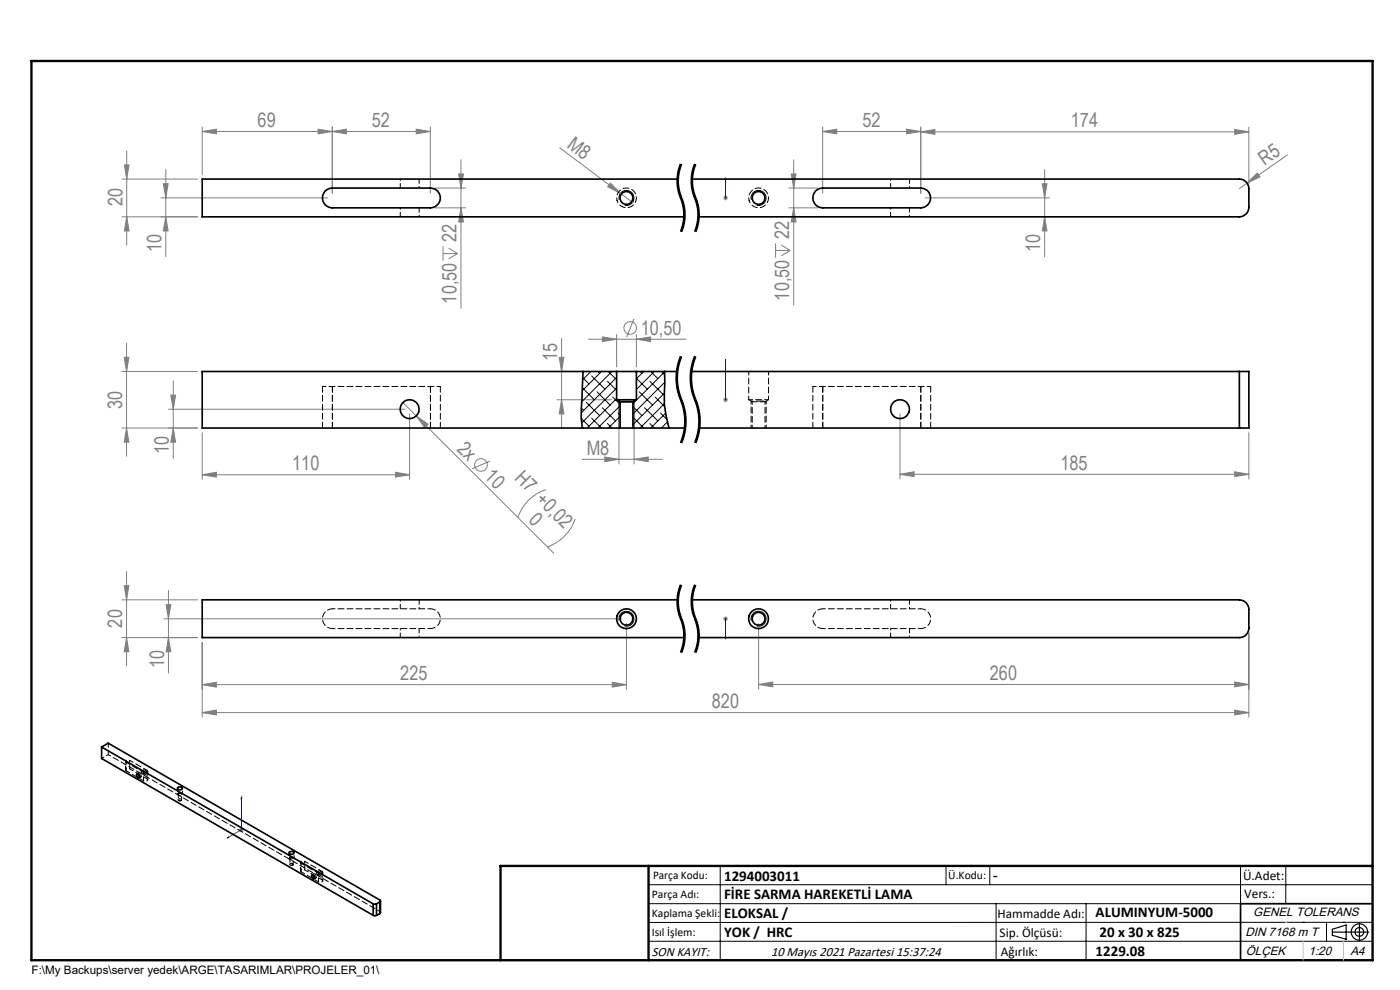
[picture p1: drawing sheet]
<svg xmlns="http://www.w3.org/2000/svg" width="297mm" height="210mm" viewBox="0 0 297 210" stroke-linecap="round" stroke-linejoin="round" font-family="sans-serif">
<g fill="none" stroke="#808080" stroke-width=".21">
<path d="M25.9 38h16M26.4 35h1l-.5 3zM26.9 32v20M34.6 39h1.1l-.5 3zM35.2 36v18.5M42.9 27.9l3-.5v1zM42.9 26.9v10.1M67.5 27.4l3 .5-3 .5zM70.5 27.9l3-.5v1zM70.5 26.9v14.1M88.3 27.4l3 .5-3 .5zM91.3 27.9h-48.4"/>
<path d="M91.3 26.9v14.1M92.3 39.9h6.5M97.3 36.9h1l-.5 3zM97.8 33.9v31.5M118.7 31.4l12.9 9.6M129.5 38.8l2.1 2.2-2.7-1.4zM167.4 39.9h6.1M167.9 36.9h1l-.5 3zM168.4 33.9v30.8M174.5 27.9l3-.5v1zM174.5 27.9h20.8M174.5 26.9v14.1"/>
<path d="M192.3 27.4l3 .5-3 .5zM195.3 28l3-.5v1zM195.3 28h69.6M195.3 26.9v14.1M221.1 39h1l-.5 3zM221.6 36v18.5M261.9 27.5l3 .5-3 .5zM264.5 38.8l2.2-2.1 .6 .8zM264.5 38.8l-1.6 1.2M264.9 27v12M273.1 32.9l-8.6 5.9M25.9 46h16"/>
<path d="M26.9 46l.5 3h-1zM34.1 42h35.4M35.2 46l.5 3h-1.1zM92.3 44.1h6.5M94 52.2v3.1M94 53.8h3M95.2 52.6l1.8 1.2M97 53.8l-1.8 1.1M97.8 44.1l.5 3h-1zM131.6 41l2.6 2M153.4 42h1M153.6 41.6l.7 .7"/>
<path d="M153.9 41.5v1M154.3 41.6l-.7 .7M164.5 51.6v3.1M164.5 53.1h3.1M165.8 52l1.8 1.1M167.4 44.1h6.1M167.6 53.1l-1.8 1.2M168.4 44.1l.5 3h-1zM196.3 42h26.3M221.6 46l.5 3h-1zM25.9 78.8h16M26.4 75.8h.9l-.5 3z"/>
<path d="M26.8 72.8v24M118.6 75.8h1l-.5 3zM119.1 71.7v19.1M124.8 72h20.8M127.8 71.5l3 .5-3 .5zM130.8 71v6.8M134.5 67.7l-1.6 3.8M135 72l3-.5v1zM135 71v6.8M25.9 90.8h16M26.8 90.8l.5 3h-.9zM35.7 86.8h50.2"/>
<path d="M36.2 83.8h1.1l-.5 3zM36.8 80.8v16.5M36.8 90.8l.5 3h-1.1zM42.9 91.8v9.9M85.5 85.4l2.8 2.8M86.9 87.8v13.9M88.3 88.2l2.5 1.8-.7 .7zM88.3 88.2l29.2 29.2M103.9 97.8l-3.7 1.6M118.1 84.8h11.7M119.1 84.8l.5 3h-1zM123.5 97.4h17"/>
<path d="M128.3 96.9l3 .5-3 .5zM131.3 85.8v12.6M134.5 97.4l3-.5v1zM134.5 85.8v12.6M153.4 84.8h1M153.6 84.4l.7 .8M153.9 84.3v1M154.3 84.4l-.7 .8M190.9 87.8v13.8M264.9 91.8v9.8M42.9 100.7l3-.5v1zM42.9 100.7h44"/>
<path d="M83.9 100.2l3 .5-3 .5zM115.8 103.8a9.2 9.2 0 0 0-5.9 6M122 110.1a9.6 9.6 0 0 1-5.9 5.9M190.9 100.6l3-.5v1zM190.9 100.6h74M261.9 100.1l3 .5-3 .5zM25.9 135.2h16M25.9 127.2h16M26.4 124.2h.9l-.5 3zM26.8 135.2l.5 3h-.9zM26.8 121.2v20M34.7 131.3h97.2"/>
<path d="M35.2 128.3h1l-.5 3zM35.7 135.2l.5 3h-1zM35.7 125.3v17.5M42.9 136.3v15.8M132.9 132.2v14.1M153.4 131.3h1M153.6 130.9l.7 .7M153.9 130.8v1M154.3 130.9l-.7 .7M160.9 132.2v14M264.9 134.3v17.8M42.9 145.2l3-.5v1.1z"/>
<path d="M42.9 151.2l3-.6v1.1zM42.9 145.2h90M42.9 151.2h222M129.9 144.7l3 .5-3 .6zM160.9 145.2l3-.5v1zM160.9 145.2h104M261.9 144.7l3 .5-3 .5zM261.9 150.6l3 .6-3 .5zM50.7 176h1.1M50.9 175.6l.7 .7M51.2 175.5v1M51.6 175.6l-.7 .7"/>
<circle cx="133.7" cy="69.6" r="1.34"/>
<circle cx="102" cy="98.6" r="1.34"/>
</g>
<g fill="none" stroke="#000" stroke-width=".21">
<path d="M143.6 38.2l.3 2.6a10.7 10.7 0 0 1 .9 6.7l-.1 .4M143.8 36.4l-.2 1.8M144.1 39.9v.4M144.2 35.1l-.4 1.3M144.3 34.7l-.1 .4M144.5 34.8a9.7 9.7 0 0 0 .3 8 9.3 9.3 0 0 1-.3 6.3M144.6 34.9l-.6 2.4 .1 2.6M146.6 38.2l.3 2.6a10.8 10.8 0 0 1 1 6.2l-.2 .9M146.8 36.4l-.2 1.8M147.1 39.9v.4M147.2 35.1l-.4 1.3M147.3 34.7l-.1 .4"/>
<path d="M147.5 34.8a9.7 9.7 0 0 0 .3 8 9.3 9.3 0 0 1-.3 6.3M147.6 34.9l-.6 2.4 .1 2.6M131.3 42.4a1.6 1.6 0 0 1 1.4-2 1.6 1.6 0 0 1 1.8 1.7 1.6 1.6 0 0 1-2 1.4M144.1 40.3l.4 1.2M144.5 41.5l.6 1.6 .3 1.8M144.7 47.9l-.4 1.2M145.4 44.9a9.5 9.5 0 0 1-.8 4.3M147.1 40.3l.4 1.2M147.5 41.5l.6 1.6 .3 1.8M147.7 47.9l-.4 1.2M148.4 44.9a9.5 9.5 0 0 1-.8 4.3M159.4 42.4a1.6 1.6 0 0 1 1.4-2 1.6 1.6 0 0 1 1.7 1.7 1.6 1.6 0 0 1-2 1.4"/>
<path d="M143.7 79.9a11.7 11.7 0 0 0 .9 4.6M144.3 75.5a12.2 12.2 0 0 0-.7 6.9M144.5 76.1l-.6 1.9-.2 2M144.5 75.6a11.9 11.9 0 0 0-.2 8.7 12 12 0 0 1 .2 9.7M144.6 75.7l-.1 .4M146.7 79.9l.4 3 .9 2.8M147.3 75.5a12.1 12.1 0 0 0-.7 6.9M147.5 76.1l-.6 1.9-.2 2M147.5 75.6a12.4 12.4 0 0 0 .3 10.1 11.9 11.9 0 0 1-.3 8.3M147.6 75.7l-.1 .4M131.3 90.8v-5.7h3.2v5.7M143.6 82.4l.9 2.9"/>
<path d="M144.5 85.3l.5 1.9 .2 1.9M144.6 84.5v.2zM144.6 84.7a12.1 12.1 0 0 1 .8 6.9M145.2 89.1l-.2 2.5-.7 2.3M145.4 91.6l-.8 2.4M146.6 82.4l.9 2.9M147.5 85.3l.5 1.9 .2 1.9M148 93.1l-.4 .9M148 85.7l.6 2.9-.2 3M148.2 89.1l-.2 2.5-.7 2.3M148.4 91.6l-.4 1.5M131.3 131.7a1.6 1.6 0 0 1 1.4-2 1.6 1.6 0 0 1 1.8 1.7 1.6 1.6 0 0 1-2 1.4"/>
<path d="M143.9 125.2a10.7 10.7 0 0 0 .8 7.3M144 124.8l-.1 .4M144.3 124l-.3 .8M144.4 124.9a9.1 9.1 0 0 0 .2 6.1M144.5 124.1a9.7 9.7 0 0 0 .3 7.9 9.3 9.3 0 0 1-.3 6.4M144.6 131v.2zM144.6 131.2a9.5 9.5 0 0 1 0 7.3M144.6 124.1l-.2 .8M144.7 132.5a9.2 9.2 0 0 1-.4 5.8M146.9 125.2a10.7 10.7 0 0 0 .8 7.3M147 124.8l-.1 .4M147.3 124l-.3 .8"/>
<path d="M147.4 124.9a9.7 9.7 0 0 0 .6 7.1 9.5 9.5 0 0 1-.4 6.5M147.5 124.1a9.7 9.7 0 0 0 .3 7.9 9.3 9.3 0 0 1-.3 6.4M147.6 124.1l-.2 .8M147.7 132.5a9.1 9.1 0 0 1-.4 5.8M159.4 131.7a1.6 1.6 0 0 1 1.4-2 1.6 1.6 0 0 1 1.7 1.7 1.6 1.6 0 0 1-2 1.4M137.6 187.7h153.6M137.6 191.7h153.6M137.6 199.7h153.6M152.8 183.7v20M200.7 183.7v4M210 183.7v4M211.3 191.7v12"/>
<path d="M230.4 191.7v12M263.2 183.7v20M272.8 183.7v8M276.4 195.6h.1M281.4 195.6v4.1M285 195.6h.1M291.2 195.6l-153.6 .1"/>
</g>
<path d="M161.4 85.1h1.1M37.9 169.8a.31 .31 0 0 0 .4 .1 .31 .31 0 0 0 .1-.4 .31 .31 0 0 0-.4-.1 .31 .31 0 0 0-.1 .4M61.6 183.5a.31 .31 0 0 0 .4 .1 .31 .31 0 0 0 .1-.4 .31 .31 0 0 0-.4-.1 .31 .31 0 0 0-.1 .4" fill="none" stroke="#000" stroke-width=".21" stroke-dasharray="1.3 .6" stroke-dashoffset=".6" stroke-linecap="butt"/>
<path d="M159.3 85.1h1.6" fill="none" stroke="#000" stroke-width=".21" stroke-dasharray="1.3 .6" stroke-dashoffset=".8" stroke-linecap="butt"/>
<path d="M144.5 75.6a11.9 11.9 0 0 0 0 9.2M147.5 75.6a11.9 11.9 0 0 0 0 9.2M144.5 84.8a11.9 11.9 0 0 1 0 9.2M147.5 84.8a11.9 11.9 0 0 1 0 9.2" fill="none" stroke="#000" stroke-width=".21" stroke-dasharray="6.3 1.3 1.3 1.3" stroke-dashoffset="3.5" stroke-linecap="butt"/>
<path d="M144.5 34.8a9.3 9.3 0 0 0 0 7.2M147.5 34.8a9.3 9.3 0 0 0 0 7.2M144.5 42a9.3 9.3 0 0 1 0 7.1M147.5 42a9.3 9.3 0 0 1 0 7.1M144.5 124.1a9.3 9.3 0 0 0 0 7.1M144.5 131.2a9.3 9.3 0 0 1 0 7.2M147.5 124.1a9.3 9.3 0 0 0 0 7.1M147.5 131.2a9.3 9.3 0 0 1 0 7.2" fill="none" stroke="#000" stroke-width=".21" stroke-dasharray="6.3 1.3 1.3 1.3" stroke-dashoffset="4.6" stroke-linecap="butt"/>
<g fill="none" stroke="#000" stroke-width=".25">
<path d="M282.6 197.7h7.8M282.6 197.1l3-.9v3l-3-.8zM288.4 195.8v3.8M106.2 203.7h185"/>
<circle cx="288.4" cy="197.7" r="1.74"/>
<circle cx="288.4" cy="197.7" r=".93"/>
</g>
<g fill="none" stroke="#00f" stroke-width=".21">
<path d="M153.9 37.7v.4v-.4M153.9 37.7v4.3M153.9 41.9v.2zM153.9 42h.1M153.9 76.2v.5v-.5M153.9 76.2v8.6M153.9 84.7v.2zM153.9 84.8h.1M153.9 131.3h.1M153.9 131.3v4.2M153.9 135.5v-.4v.4M153.9 131.2v.2z"/>
<path d="M48.2 177.8l.3-.3v.2zM51.2 169v7l-3 1.8M51.2 169l.1 .3-.1 .1z"/>
</g>
<path d="M159.3 85.1v5.7M162.5 90.8v-5.7" fill="none" stroke="#000" stroke-width=".21" stroke-dasharray="1.3 .6" stroke-dashoffset=".6"/>
<path d="M160.9 85.1h.5" fill="none" stroke="#000" stroke-width=".21" stroke-dasharray="1.3 .6"/>
<path d="M291.2 191.7h-28v12" fill="none" stroke="#000" stroke-width=".35"/>
<path d="M6.7 12.9h284.5v190.8h-284.5zM137.6 183.7v20M291.2 183.7h-185v20" fill="none" stroke="#000" stroke-width=".5"/>
<path d="M276.4 199.7v4M285 199.7v4" fill="none" stroke="#c0c0c0" stroke-width=".21"/>
<path d="M272.8 195.6h.1" fill="none" stroke="#c0c0c0" stroke-width=".25"/>
<g fill="#00f">
<path d="M153.9 84.7v.2zM153.9 76.2v.5z"/>
<path d="M48.2 177.8l.3-.1v-.2zM51.2 169v.4l.1-.1zM153.9 135.1v.4zM153.9 131.2v.2z"/>
<path d="M153.9 37.7v.4zM153.9 41.9v.2z"/>
</g>
<g fill="#808080">
<path d="M129.5 38.8l2.1 2.2-2.7-1.4z"/>
<path d="M264.5 38.8l2.2-2.1 .6 .8z"/>
<path d="M88.3 88.2l2.5 1.8-.7 .7z"/>
<path d="M83.9 100.2l3 .5-3 .5zM42.9 100.7l3-.5v1zM134.5 97.4l3-.5v1zM128.3 96.9l3 .5-3 .5zM67.5 27.4l3 .5-3 .5zM42.9 27.9l3-.5v1zM192.3 27.4l3 .5-3 .5zM174.5 27.9l3-.5v1z"/>
<path d="M127.8 71.5l3 .5-3 .5zM135 72l3-.5v1zM190.9 100.6l3-.5v1zM261.9 100.1l3 .5-3 .5zM42.9 145.2l3-.5v1.1zM129.9 144.7l3 .5-3 .6zM160.9 145.2l3-.5v1zM261.9 144.7l3 .5-3 .5zM42.9 151.2l3-.6v1.1zM261.9 150.6l3 .6-3 .5zM195.3 28l3-.5v1zM261.9 27.5l3 .5-3 .5z"/>
<path d="M70.5 27.9l3-.5v1zM88.3 27.4l3 .5-3 .5z"/>
<path d="M26.8 90.8l.5 3h-.9zM26.4 75.8h.9l-.5 3zM26.8 135.2l.5 3h-.9zM26.4 124.2h.9l-.5 3zM26.9 46l.5 3h-1zM26.4 35h1l-.5 3z"/>
<path d="M36.2 83.8h1.1l-.5 3zM36.8 90.8l.5 3h-1.1zM118.6 75.8h1l-.5 3zM119.1 84.8l.5 3h-1zM35.2 128.3h1l-.5 3zM35.7 135.2l.5 3h-1zM97.3 36.9h1l-.5 3zM97.8 44.1l.5 3h-1zM34.6 39h1.1l-.5 3zM35.2 46l.5 3h-1.1zM221.1 39h1l-.5 3zM221.6 46l.5 3h-1zM167.9 36.9h1l-.5 3zM168.4 44.1l.5 3h-1z"/>
</g>
<g fill="none" stroke="#000" stroke-width=".21">
<path d="M125.3 78.8l-1.7 1.7M125.5 79.8l2.8 2.7M126.8 78.8l.4 .4M127.6 78.8l-4.1 4.1M129 78.8l1.6 1.5M129.8 78.8l-6.4 6.4M135.8 78.8l.4 .4M136.6 78.8l-1.6 1.6M138 78.8l1.6 1.5M138.8 78.8l-3.8 3.8M140.3 78.8l.7 .7M141 78.9l-6.7 6.7"/>
<path d="M123.3 88.8l1.7 1.6M123.3 86.5l.5 .6M123.5 82.3l2.6 2.5M123.6 80.1l1.4 1.3M124.4 85.4l2.8 2.8M125.5 88.7l2.1 2.1M126.6 83.1l2.8 2.8M127.8 86.5l2.8 2.8M128.9 89.8l.9 1M128.9 80.9l1.9 1.9M130 84.2l1.6 1.6M130.8 84.6l-6.2 6.2"/>
<path d="M130.8 80.1l-7.5 7.5M130.8 82.3l-7.4 7.4M131.1 87.6l.5 .4M131.6 86.1l-4.8 4.7M131.6 90.5l-.3 .3M131.6 88.3l-2.6 2.5M134.3 86.2l1.9 2M134.5 88.7l2.1 2.1M135 84.7v.1M135 80.2l2.3 2.3M135.6 83.1l2.8 2.8M136.7 86.5l2.9 2.8"/>
<path d="M137.9 89.8l.9 1M137.9 80.9l2.8 2.8M139 84.2l2 2M140.1 87.6l1.4 1.4M140.9 83.4l-6.6 6.7M140.9 85.6l-5.1 5.2M141 81.1l-6.7 6.7M141.2 87.7l-3.2 3.1M141.6 89.5l-1.3 1.3"/>
</g>
<g fill="none" stroke="#000" stroke-width=".35">
<path d="M143.8 38h-100.9v8h102.3M146.8 38h116.1a2.05 2.05 0 0 1 2 2v4a2.05 2.05 0 0 1-2 2h-114.7M69 40.5l1-.5 .5-.1h20.8a2.1 2.1 0 0 1 2.1 2.1 2.1 2.1 0 0 1-2.1 2.1h-20.8a2.12 2.12 0 0 1-1.9-1.3 2.12 2.12 0 0 1 .4-2.3zM173 40.5l.5-.3 1-.3h20.8a2.1 2.1 0 0 1 2.1 2.1 2.1 2.1 0 0 1-2.1 2.1h-20.8a2.12 2.12 0 0 1-1.9-1.3 2.12 2.12 0 0 1 .4-2.3zM123.7 78.8l-.2 3.2a45.6 45.6 0 0 0 0 8.8M130.8 78.8h4.2M130.8 78.8h-87.9v12h88.7M130.8 78.8v6M135 78.8h8.6M135 78.8v6M141 78.8v2.3a22.6 22.6 0 0 0 .9 9.7M146.6 78.8h116.3"/>
<path d="M262.9 78.8h2v12h-2M262.9 78.8v12M130.8 84.8h4.2M130.8 84.8l.8 .5M131.6 85.3h2.7M131.6 90.8h2.7M131.6 85.3v5.5M134.3 90.8h11M134.3 85.3v5.5M135 84.8l-.7 .5M148.3 90.8h114.6M143.8 127.2h-100.9v8h102.3"/>
<path d="M146.8 127.2h116.1a2.05 2.05 0 0 1 2 2v4a1.99 1.99 0 0 1-2 2h-114.7M21.6 158.5l1.4-.9 57.6 33.4 .1 .2-.1 .1M21.6 158.5l57.6 33.2M21.6 158.5v2.4l57.6 33.3M29 164.2a.51 .51 0 0 1 .6 .2 .51 .51 0 0 1-.1 .6 .61 .61 0 0 1-.5-.8zM29.3 164.2l.4 .6M37.6 167.1a.53 .53 0 0 1 .6-.2 .53 .53 0 0 1 .4 .5l-.2 .1a.52 .52 0 0 1-.8-.4zM61.4 180.8l.2-.2a.39 .39 0 0 1 .5 0 .39 .39 0 0 1 .1 .5 .49 .49 0 0 1-.5 .1 .49 .49 0 0 1-.3-.4zM66.2 185.6h.1a.54 .54 0 0 1 .4 .3 .54 .54 0 0 1-.1 .6l-.2-.1a.58 .58 0 0 1-.2-.8zM66.4 185.6l.4 .6M79.2 191.7h.7M79.2 194.2h.7"/>
<path d="M79.2 191.7v2.5M79.9 191.7v2.5M80.6 191.3l-.7 .4M80.6 191.3v2.5M80.6 193.8l-.7 .4M80.7 191.1v2.5l-.1 .2"/>
<circle cx="132.9" cy="42" r="1.37"/>
<circle cx="160.9" cy="42" r="1.36"/>
<circle cx="86.9" cy="86.8" r="2"/>
<circle cx="190.9" cy="86.8" r="2"/>
<circle cx="132.9" cy="131.3" r="2.09"/>
<circle cx="132.9" cy="131.2" r="1.36"/>
<circle cx="160.9" cy="131.2" r="1.36"/>
<circle cx="160.9" cy="131.2" r="2.1"/>
</g>
<g fill="none" stroke="#000" stroke-width=".21" stroke-dasharray="1.3 .6" stroke-dashoffset=".4">
<path d="M158.8 84.8h4.2M158.8 84.8l.8 .4M162.3 85.2l.7-.4M23 157.6v2.5M27.5 161.3l3.7 2.1M27.5 163.1l3.7 2.1M30.5 163.8l-3.7-2.1M30.5 165.6l-3.7-2.1M64.6 182.7l3.7 2.1M64.6 184.5l3.7 2.1M67.6 185.3l-3.7-2.2M67.6 187.1l-3.7-2.2"/>
<path d="M80.6 190.9v2.4"/>
</g>
<path d="M159.6 85.2h2.7M70.5 133.3a2.1 2.1 0 0 1-2.1-2.1 2.1 2.1 0 0 1 2.1-2.1M91.3 129.1a2.1 2.1 0 0 1 2.1 2.1 2.1 2.1 0 0 1-2.1 2.1M174.5 133.3a2.1 2.1 0 0 1-2.1-2.1 2.1 2.1 0 0 1 2.1-2.1M195.3 129.1a2.1 2.1 0 0 1 2.1 2.1 2.1 2.1 0 0 1-2.1 2.1" fill="none" stroke="#000" stroke-width=".21" stroke-dasharray="1.3 .6" stroke-dashoffset=".2"/>
<g fill="none" stroke="#000" stroke-width=".21" stroke-dasharray="1.3 .6" stroke-dashoffset=".7">
<path d="M130.9 42.5a2.1 2.1 0 0 1 2.4-2.6 2.1 2.1 0 0 1 1.3 3.3 2.1 2.1 0 0 1-3.5-.2l-.2-.5M158.9 42.5a2.1 2.1 0 0 1 2.4-2.6 2.1 2.1 0 0 1 1.4 3.3 2.1 2.1 0 0 1-3.6-.2l-.2-.5M91.3 82h-20.8M159.6 85.2v5.6M162.3 90.8v-5.6M195.3 82h-20.8M70.5 129.1h20.8M91.3 133.3h-20.8M174.5 129.1h20.8M195.3 133.3h-20.8M23 160.1l57.6 33.2M26.8 161.7a.36 .36 0 0 1 0-.5 .36 .36 0 0 1 .5 0l.2 .1"/>
<path d="M26.8 163.5a.36 .36 0 0 1 0-.5 .36 .36 0 0 1 .5 0l.2 .1M31.2 163.4a.36 .36 0 0 1 0 .5 .36 .36 0 0 1-.5 0l-.2-.1M31.2 165.2a.36 .36 0 0 1 0 .5 .36 .36 0 0 1-.5 0l-.2-.1M63.9 183.1a.36 .36 0 0 1 0-.5 .36 .36 0 0 1 .5 0l.2 .1M63.9 184.9a.36 .36 0 0 1 0-.5 .36 .36 0 0 1 .5 0l.2 .1M68.3 184.8a.36 .36 0 0 1 0 .5 .36 .36 0 0 1-.5 0h-.2M68.3 186.6a.36 .36 0 0 1 0 .5 .36 .36 0 0 1-.5 0h-.2"/>
</g>
<g fill="none" stroke="#000" stroke-width=".21" stroke-dasharray="1.3 .6">
<path d="M68.4 82v8.8M70.5 82v8.8M91.3 82v8.8M93.4 90.8v-8.8M172.4 82v8.8M174.5 82v8.8M195.3 82v8.8M197.4 90.8v-8.8M29.4 163.9l-.3 .2M29.6 165l.3-.2M30 164.6l-.1 .2h-.2M30.5 163.3l-.3 .2"/>
<path d="M30.7 164.4l.3-.2M66.5 185.4l-.3 .2M66.7 186.4l.3-.2M67.2 186l-.2 .2h-.2M67.6 184.7l-.3 .2M67.8 185.8l.3-.2M80.6 193.3l.1 .2"/>
</g>
<path d="M158.8 78.8v6M70.5 82h-2.1M93.4 82h-2.1M163 84.8v-6M174.5 82h-2.1M197.4 82h-2.1" fill="none" stroke="#000" stroke-width=".21" stroke-dasharray="1.3 .6" stroke-dashoffset=".5"/>
<path d="M262.9 78.8v12M30.1 163.7a.43 .43 0 0 0 .1 .5 .43 .43 0 0 0 .6 0v-.1a.39 .39 0 0 0-.2-.5 .39 .39 0 0 0-.5 .1M31.1 163.9a.43 .43 0 0 0-.2-.5 .43 .43 0 0 0-.5 .1v.1a.39 .39 0 0 0 .2 .5 .39 .39 0 0 0 .5-.2M37.8 168.2a.36 .36 0 0 0 0 .5 .36 .36 0 0 0 .5 0 .33 .33 0 0 0 .4-.4 .33 .33 0 0 0-.5-.2l-.4 .1M61.5 181.9a.36 .36 0 0 0 0 .5 .36 .36 0 0 0 .5 0 .33 .33 0 0 0 .4-.4 .33 .33 0 0 0-.5-.2l-.4 .1M67.2 185.2a.43 .43 0 0 0 .2 .5 .43 .43 0 0 0 .5-.1v-.1a.39 .39 0 0 0-.2-.5 .39 .39 0 0 0-.5 .2M68.2 185.4a.43 .43 0 0 0-.1-.5 .43 .43 0 0 0-.6 0v.1a.39 .39 0 0 0 .2 .5 .39 .39 0 0 0 .5-.1" fill="none" stroke="#000" stroke-width=".21" stroke-dasharray="1.3 .6" stroke-dashoffset=".3"/>
<g fill="none" stroke="#000" stroke-width=".21" stroke-dasharray="1.3 .6" stroke-dashoffset=".9">
<path d="M26.6 161.5v1.8M26.8 161.7v1.8M27.5 161.3v1.8M30.5 163.8v1.8M31.2 163.4v1.8M31.3 165.4v-1.8M37.9 168.4a.28 .28 0 0 0 .3 .3 .28 .28 0 0 0 .2-.3h-.5M38.4 169.8a.3 .3 0 0 1-.3 .1 .3 .3 0 0 1-.2-.4 .29 .29 0 0 1 .4-.1 .29 .29 0 0 1 .1 .4M61.6 182.1a.28 .28 0 0 0 .3 .3 .28 .28 0 0 0 .2-.3h-.5M62.1 183.5a.3 .3 0 0 1-.3 0 .3 .3 0 0 1-.2-.3 .29 .29 0 0 1 .4-.1 .29 .29 0 0 1 .1 .4M63.7 182.9v1.8M63.9 183.1v1.8"/>
<path d="M64.6 182.7v1.8M67.6 185.3v1.8M68.3 184.8v1.8M68.5 186.8v-1.7"/>
</g>
<path d="M29.3 164.1a.34 .34 0 0 1 .4-.2 .34 .34 0 0 1 .3 .4v.3M37.7 167.2v1.2M37.8 168.5v1.2M38.5 169.7v-1.2M38.7 168.4v-1.2M61.3 180.9v1.2M61.5 182.2v1.1M62.2 183.3v-1.1M62.4 182.1v-1.2M66.4 185.6a.34 .34 0 0 1 .5-.3 .34 .34 0 0 1 .2 .5l.1 .2" fill="none" stroke="#000" stroke-width=".21" stroke-dasharray="1.3 .6" stroke-dashoffset=".6"/>
<path d="M23 160.1l-1.4 .8" fill="none" stroke="#000" stroke-width=".21" stroke-dasharray="1.3 .6" stroke-dashoffset=".8"/>
<g fill="none" stroke="#000" stroke-width=".21" stroke-dasharray="1.3 .6" stroke-dashoffset="1">
<path d="M84.9 38v1.9M88.9 39.9v-1.9M188.9 38v1.9M192.9 39.9v-1.9M84.9 44.1v1.9M88.9 46v-1.9M188.9 44.1v1.9M192.9 46v-1.9M84.9 127.2v1.9M84.9 133.3v1.9M88.9 129.1v-1.9M88.9 135.2v-1.9"/>
<path d="M188.9 127.2v1.9M188.9 133.3v1.9M192.9 129.1v-1.9M192.9 135.2v-1.9"/>
</g>
<g font-size="4.2" fill="#808080">
<text x="54.6" y="26.9">69</text>
<text x="78.9" y="26.9">52</text>
<text x="183" y="26.9">52</text>
<text x="227.2" y="27">174</text>
<text x="120.1" y="31.2" transform="rotate(37 120.1 31.2)">M8</text>
<text x="268.2" y="35.2" transform="rotate(-35 268.2 35.2)">R5</text>
<text x="26" y="43.8" transform="rotate(-90 26 43.8)">20</text>
<text x="34.2" y="53.5" transform="rotate(-90 34.2 53.5)">10</text>
<text x="96.9" y="51.4" transform="rotate(-90 96.9 51.4)">22</text>
<text x="167.4" y="50.7" transform="rotate(-90 167.4 50.7)">22</text>
<text x="220.7" y="53.5" transform="rotate(-90 220.7 53.5)">10</text>
<text x="96.9" y="64.4" transform="rotate(-90 96.9 64.4)">10,50</text>
<text x="167.4" y="63.7" transform="rotate(-90 167.4 63.7)">10,50</text>
<text x="135.9" y="71">10,50</text>
<text x="118.2" y="76.6" transform="rotate(-90 118.2 76.6)">15</text>
<text x="25.9" y="86.7" transform="rotate(-90 25.9 86.7)">30</text>
<text x="96.8" y="95.4" transform="rotate(45 96.8 95.4)">2x</text>
<text x="35.8" y="96.3" transform="rotate(-90 35.8 96.3)">10</text>
<text x="62" y="99.7">110</text>
<text x="102.6" y="101.2" transform="rotate(45 102.6 101.2)">10</text>
<text x="109" y="101.6" transform="rotate(45 109 101.6)">H7 +0,02</text>
<text x="124.5" y="96.5">M8</text>
<text x="225" y="99.6">185</text>
<text x="112" y="110.6" transform="rotate(45 112 110.6)">0</text>
<text x="25.9" y="133.1" transform="rotate(-90 25.9 133.1)">20</text>
<text x="34.8" y="141.8" transform="rotate(-90 34.8 141.8)">10</text>
<text x="84.9" y="144.3">225</text>
<text x="210" y="144.2">260</text>
<text x="151" y="150.2">820</text>
</g>
<g font-size="3.2">
<text x="153.6" y="186.8">1294003011</text>
<text x="153.6" y="190.8">FİRE SARMA HAREKETLİ LAMA</text>
<text x="210.7" y="186.6">-</text>
<text x="153.6" y="194.8">ELOKSAL /</text>
<text x="232.4" y="194.5">ALUMINYUM-5000</text>
<text x="153.6" y="198.8">YOK / HRC</text>
<text x="232.4" y="202.8">1229.08</text>
<text x="233.2" y="198.8">20 x 30 x 825</text>
</g>
<g font-size="2.8">
<text x="263.7" y="186.7">Ü.Adet:</text>
<text x="263.9" y="190.5">Vers.:</text>
<text x="211.6" y="194.8">Hammadde Adı:</text>
<text x="138.3" y="202.8">SON KAYIT:</text>
<text x="163.6" y="202.8">10 Mayıs 2021 Pazartesi 15:37:24</text>
<text x="212.1" y="198.7">Sip. Ölçüsü:</text>
<text x="212.3" y="202.7">Ağırlık:</text>
</g>
<g font-size="2.6">
<text x="265.9" y="194.4">GENEL TOLERANS</text>
<text x="264.2" y="198.5">DIN 7168 m T</text>
<text x="264.3" y="202.6">ÖLÇEK</text>
<text x="277.6" y="202.6">1:20</text>
<text x="286.5" y="202.6">A4</text>
</g>
<g font-size="2.5">
<text x="138.3" y="190.5">Parça Adı:</text>
<text x="138.5" y="186.5">Parça Kodu:</text>
<text x="201.2" y="186.5">Ü.Kodu:</text>
<text x="138.3" y="194.5">Kaplama Şekli:</text>
<text x="138.3" y="198.6">Isıl İşlem:</text>
<text x="6.7" y="206.7">F:\My Backups\server yedek\ARGE\TASARIMLAR\PROJELER_01\</text>
</g>
</svg>
